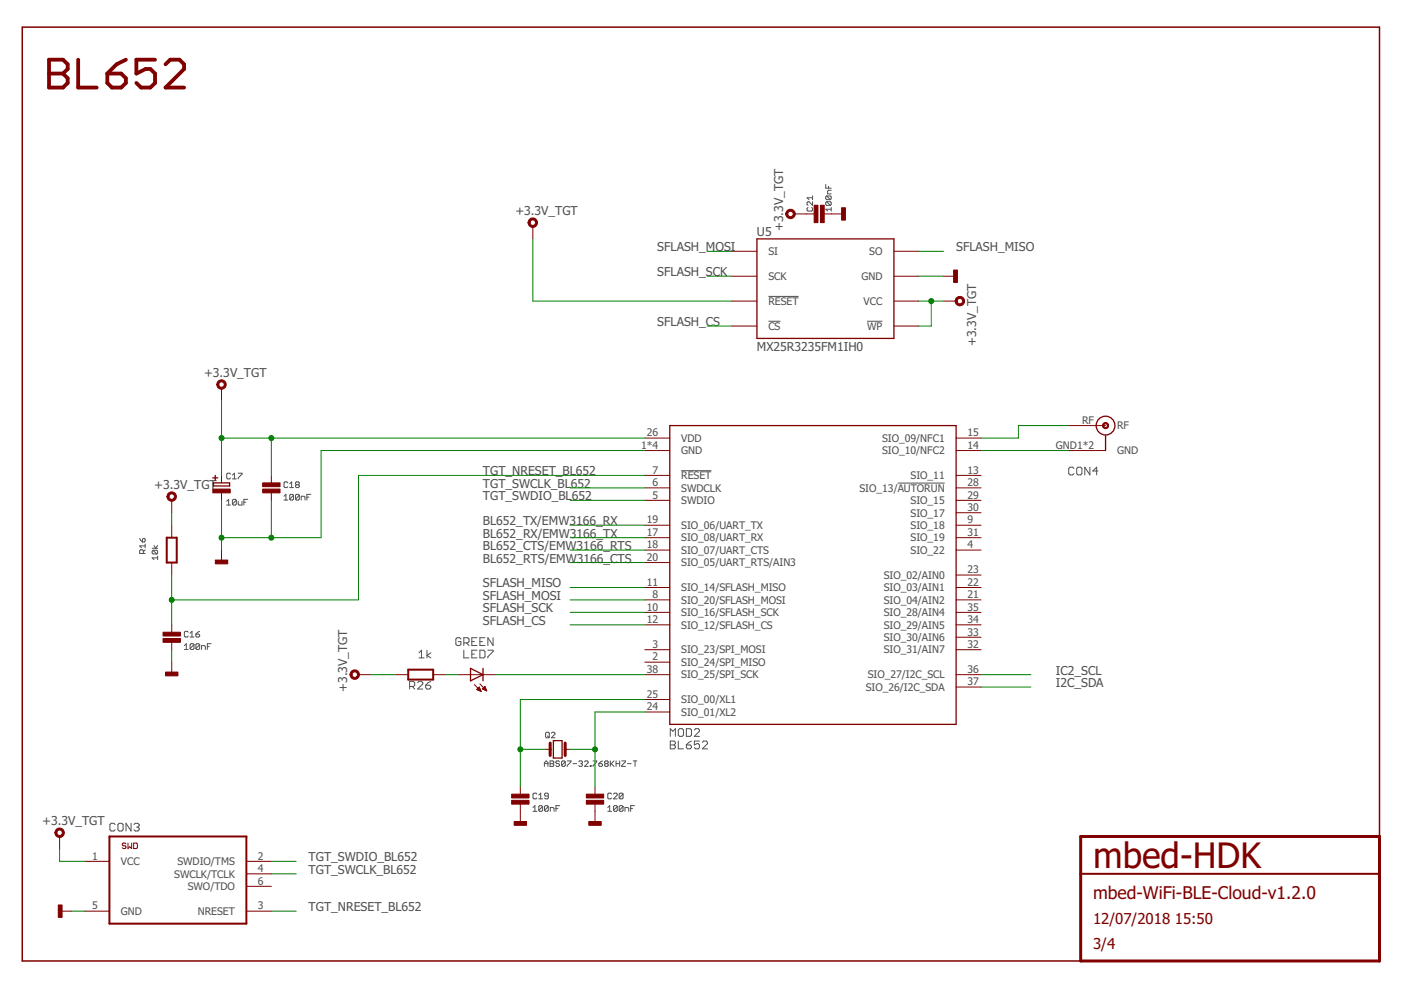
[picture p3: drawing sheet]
<svg xmlns="http://www.w3.org/2000/svg" width="297mm" height="210mm" viewBox="0 0 297 210" stroke-linecap="round" stroke-linejoin="round" font-family="sans-serif">
<g fill="none" stroke="#505050" stroke-width=".21">
<path d="M175.1 39.1v.8h1.1M175.7 39.5v.4M171.3 44l-.2 .2v.4l.2 .1h.8l.2-.1v-.4l-.2-.2M172.3 42.8v.7l-.8-.7-.4 .2v.3l.2 .2M172.3 41.6v.7M172.3 41.9h-1.2l.4 .4M175.3 41.6h.7l.2 .1v.4l-.2 .2M175.3 42.8h.7l.2 .2v.3l-.2 .2M175.3 42.8l-.2 .2v.3l.2 .2h.7M175.3 41.6l-.2 .1v.4l.2 .2h.7M175.3 42.8l.7 .7M175.3 41.6l.7 .7"/>
<path d="M176.2 44.4h-1.1l.4 .3M176.2 44v.7M176.2 40.3h-.5l-.2 .2v.6h.7M162.9 62.8h6.4M162.9 68.1h2.6M183.9 68.1h3.2M144.4 99.8h6.4M227.7 99.3l-.3-.2h-.5l-.3 .2v1.1l.3 .3h.5l.3-.3M228.6 99.1h.5l.3 .2v1.1l-.3 .3h-.5l-.3-.3v-1.1zM231.1 99.1v1.6l-1.1-1.6v1.6M232.8 99.9h-1.1l.8-.8v1.6M29.6 114.2l.6 .7"/>
<path d="M30.2 114.3l.4-.1 .2 .1v.4l-.2 .2h-.4zM30.4 117.3v-.5l-.2-.2h-.4l-.2 .2v.5h1.2M30.8 116.6l-.4 .4M30.8 115.7h-1.2l.4 .4M30.8 115.4v.7M32.3 116.2h1.1M32.4 116.7h.8l.2 .2v.4l-.2 .2M32.4 116.7l-.1 .2v.4l.1 .2h.8M32.4 116.7l.8 .8M32.6 115.7l.4 .5 .4-.5M33.4 118.3h-1.1l.3 .4M33.4 117.9v.8"/>
<path d="M48.1 106.3l.4-.4v1.2M48.1 107.1h.8M48.9 100.5l-.2-.2h-.4l-.2 .2v.8l.2 .2h.4l.2-.2M49.3 101.5h.8M49.3 100.7l.4-.4v1.2M50.1 106.1v.8l-.2 .2h-.4l-.2-.2M50.1 106.1l-.2-.2h-.4l-.2 .2v.8M50.1 106.1l-.8 .8M50.5 106.3v.6l.2 .2h.6v-.8M50.5 100.3h.8v.2l-.8 .8v.2M51.7 106.5h.4M52.5 105.9h-.8v1.2"/>
<path d="M60.2 105.2l.4-.4v1.2M60.2 106h.8M61 102.4l-.2-.2h-.4l-.2 .2v.8l.2 .2h.4l.2-.2M61.4 103.4h.8M61.4 102.6l.4-.4v1.2M62.2 105v.8l-.2 .2h-.4l-.2-.2M62.2 105l-.2-.2h-.4l-.2 .2v.8M62.2 105l-.8 .8M62.8 102.8l-.1-.2 .1-.4h.4l.3 .2-.3 .4M62.8 102.8l-.1 .2 .1 .4h.4l.3-.2-.3-.4M62.8 102.8h.4M63.5 105v.8l-.3 .2h-.4l-.1-.2"/>
<path d="M63.5 105l-.3-.2h-.4l-.1 .2v.8M63.5 105l-.8 .8M63.9 106v-.8h.6l.2 .2v.6M65.1 105.4h.4M65.9 104.8h-.8v1.2M190.3 102.4h10M39.1 136.9l.4-.4v1.2M39.1 137.7h.8M39.9 134l-.2-.1h-.4l-.2 .1v.9l.2 .2h.4l.2-.2M40.3 135.1h.8M40.3 134.3l.4-.4v1.2M41.1 136.7v.8l-.2 .2h-.4l-.2-.2"/>
<path d="M41.1 136.7l-.2-.2h-.4l-.2 .2v.8M41.1 136.7l-.8 .8M41.5 134.5h.6l.2 .4-.2 .2h-.4l-.2-.2zM42.3 133.9l-.8 .6M42.3 136.7v.8l-.2 .2h-.4l-.2-.2M42.3 136.7l-.2-.2h-.4l-.2 .2v.8M42.3 136.7l-.8 .8M42.7 137.7v-.8h.6l.2 .2v.6M44 137.1h.4M44.8 136.5h-.8v1.2M88.8 138.4l.6-.5v1.6M88.8 139.5h1.1"/>
<path d="M90.5 137.9v1.6M91.4 138.4l-.9 .6 .9 .5M97.7 135.5l-.2-.3h-.6l-.3 .3v1.1l.3 .3h.6l.2-.3v-.6h-.5M98.3 137.9v1.6h1.1M98.3 136.3h.9l.2-.3v-.5l-.2-.3h-.9v1.7M98.9 136.3l.5 .6M100 136h.6M100 138.7h.6M101.1 135.2h-1.1v1.7h1.1M101.1 137.9h-1.1v1.6h1.1M101.7 137.9h.9l.2 .2v1.1l-.2 .3h-.9zM101.7 136h.6"/>
<path d="M102.8 135.2h-1.1v1.7h1.1M103.4 137.9h1.1v.2l-1.1 1.1v.3M104.5 135.2v1.7l-1.1-1.7v1.7M86.8 145.5h.9l.2-.2v-.6l-.2-.2h-.9v1.6M87.4 145.5l.5 .6M88.5 144.7l.3-.2h.6l.2 .2v.3l-1.1 1.1h1.1M90.3 145.3h.8l.2 .2v.3l-.2 .3h-.6l-.2-.3zM91.3 144.5l-.5 .2-.5 .6M115.7 155.4l.2-.1h.4l.2 .1v.8l-.2 .2h-.4l-.2-.2zM116.1 156l.4 .4M116.9 155.4l.2-.1h.4l.2 .1v.2l-.8 .8h.8M142.1 156.1v-1.6l.6 .5 .5-.5v1.6"/>
<path d="M142.1 157.1h.8l.3 .3v.3l-.3 .2 .3 .3v.3l-.3 .3h-.8zM142.1 157.9h.8M143.8 157.1v1.7h1.1M144.1 154.5h.5l.3 .3v1.1l-.3 .2h-.5l-.3-.2v-1.1zM145.5 154.5h.8l.3 .3v1.1l-.3 .2h-.8zM145.5 157.9h.8l.3 .3v.3l-.3 .3h-.5l-.3-.3zM146.6 157.1l-.6 .3-.5 .5M147.2 154.8l.3-.3h.5l.3 .3v.2l-1.1 1.1h1.1M148.3 157.1h-1.1v.8l.6-.2h.2l.3 .2v.6l-.3 .3h-.5l-.3-.3M148.9 157.4l.3-.3h.5l.3 .3v.3l-1.1 1.1h1.1M24.4 174.8l-.3-.2h-.5l-.3 .2v1.1l.3 .3h.5l.3-.3M25 174.8l.3-.2h.5l.3 .2v1.1l-.3 .3h-.5l-.3-.3z"/>
<path d="M27.8 174.6v1.6l-1.1-1.6v1.6M28.4 174.8l.3-.2h.5l.3 .2v.3l-.3 .3M29 175.4h.2M29.2 175.4l.3 .2v.3l-.3 .3h-.5l-.3-.3M113 171.2l.4-.4v1.2M113 172h.8M113.8 168.4l-.2-.2h-.4l-.2 .2v.8l.2 .2h.4l.2-.2M114.2 169.4h.8M114.2 168.6l.4-.4v1.2M115 171l-.2-.2h-.4l-.2 .2v.8M115 171v.8l-.2 .2h-.4l-.2-.2M115 171l-.8 .8"/>
<path d="M115.4 162.5v-.8l.4-.4 .4 .4v.8M115.4 161.9h.8M116.2 168.8h-.5l-.3-.2 .3-.4h.4l.1 .2v.8l-.1 .2h-.4l-.3-.2M116.2 171l-.1-.2h-.4l-.3 .2v.8M116.2 171v.8l-.1 .2h-.4l-.3-.2M116.2 171l-.8 .8M116.6 161.9h.6M116.6 161.3h.6l.2 .2-.2 .4 .2 .4-.2 .2h-.6zM116.7 172v-.8h.6l.2 .2v.6M117.9 171.4h.4M118.6 161.5l-.2-.2h-.4l-.1 .2 .1 .4h.4l.2 .2-.2 .4h-.4l-.1-.2M118.7 170.8h-.8v1.2"/>
<path d="M119.8 161.5l-.2-.2h-.3l-.2 .2v.8M119.8 161.5v.8l-.2 .2h-.3l-.2-.2M119.8 161.5l-.7 .8M120.3 161.3h.8v.2l-.8 .8v.2M121.5 161.9h.8M122.7 161.5l.2-.2h.4l.2 .2-.2 .4M123.1 161.9h.2M123.3 161.9l.2 .2-.2 .4h-.4l-.2-.2M123.9 161.5l.2-.2h.4l.2 .2v.2l-.8 .8h.8M125.1 162.3h.2v.2h-.2zM125.8 161.3h.7l-.7 1.2M127 161.9h.6l.1 .4-.1 .2h-.5l-.1-.2z"/>
<path d="M127.7 161.3l-.7 .6M128.4 161.9h.4M128.4 161.9l-.2-.2 .2-.4h.4l.1 .2-.1 .4M128.4 161.9l-.2 .2 .2 .4h.4l.1-.2-.1-.4M128.9 171.2l.4-.4v1.2M128.9 172h.8M129.4 161.3v1.2M129.6 161.9l.6 .6M129.7 168.4l-.2-.2h-.4l-.2 .2v.8l.2 .2h.4l.2-.2M130.1 168.4l.2-.2h.4l.2 .2v.2l-.8 .8h.8M130.2 161.3l-.8 .8M130.6 161.9h.8"/>
<path d="M130.6 161.3v1.2M130.9 171v.8l-.2 .2h-.4l-.2-.2M130.9 171l-.2-.2h-.4l-.2 .2v.8M130.9 171l-.8 .8M131.4 161.3v1.2M131.8 161.3h.8v.2l-.8 .8v.2h.8M132.1 171v.8l-.2 .2h-.4l-.2-.2M132.1 171l-.2-.2h-.4l-.2 .2v.8M132.1 168.4l-.2-.2h-.4l-.2 .2v.8M132.1 168.4v.8l-.2 .2h-.4l-.2-.2M132.1 171l-.8 .8M132.1 168.4l-.8 .8"/>
<path d="M132.5 172v-.8h.6l.2 .2v.6M133 161.9h.8M133.7 171.4h.4M134.3 161.3h.7M134.5 170.8h-.8v1.2M134.6 161.3v1.2"/>
</g>
<path d="M10.4 12.7h3l1 .9v1l-1 1 1 1v1l-1 1h-3zM10.4 15.6h3M16.6 12.7v5.9h3.9M22.8 15.6h2.9l1 1v1l-1 1h-2l-.9-1zM26.7 12.7l-2 .9-1.9 2M32.9 12.7h-4v2.9l2-1h1l1 1v2l-1 1h-2l-1-1M35.1 13.6l1-.9h2l.9 .9v1l-3.9 4h3.9" fill="none" stroke="#800000" stroke-width=".8"/>
<path d="M292.5 177.4v-171.6h-287.8v198h224.4" fill="none" stroke="#800000" stroke-width=".32"/>
<path d="M116.6 157.5v2.7M119.8 157.5v2.7M229.1 177.4h63.4v26.4h-63.4z" fill="none" stroke="#800000" stroke-width=".63"/>
<path d="M35.3 114h2.2v5.3h-2.2zM86.6 142h5.2v2.1h-5.2zM23.2 177.4h29v18.4h-29zM229.1 185.3h63.4" fill="none" stroke="#800000" stroke-width=".42"/>
<g fill="#800000" stroke="#800000" stroke-width=".21">
<path d="M45.7 118.7h2.6v.8h-2.6z"/>
<path d="M45.1 103.7h3.7v.8h-3.7z"/>
<path d="M55.7 102.4h3.7v.8h-3.7z"/>
<path d="M55.7 103.7h3.7v.8h-3.7z"/>
<path d="M124.3 168.4h3.7v.8h-3.7z"/>
<path d="M124.3 169.7h3.7v.8h-3.7z"/>
<path d="M108.5 168.4h3.7v.8h-3.7z"/>
<path d="M108.5 169.7h3.7v.8h-3.7z"/>
<path d="M109 174.2h2.6v.8h-2.6z"/>
<path d="M124.8 174.2h2.7v.8h-2.7z"/>
<path d="M34.6 134h3.6v.9h-3.6z"/>
<path d="M34.6 135.4h3.6v.8h-3.6z"/>
<path d="M35.1 142.5h2.6v.8h-2.6z"/>
<path d="M202.2 57.3h.8v2.6h-.8z"/>
<path d="M172.6 43.5h.8v3.7h-.8z"/>
<path d="M173.9 43.5h.9v3.7h-.9z"/>
<path d="M178.4 44h.8v2.7h-.8z"/>
<path d="M12.4 191.9h.8v2.6h-.8z"/>
</g>
<g fill="none" stroke="#800000" stroke-width=".21">
<path d="M113 48v2.7M155.2 53.3h5.3M155.2 58.6h5.3M168.4 45.4h4.2M174.7 45.4h4.3M189.5 53.3h5.3M189.5 58.6h5.3M200.1 58.6h2.6M155.2 63.8h5.3M155.2 69.1h5.3M189.5 63.8h5.3M189.5 69.1h5.3"/>
<path d="M200.1 63.8h2.6M47 82.3v2.7M136.7 95.5h5.3M136.7 92.9h5.3M202.7 95.5h5.3M202.7 92.9h5.3M226.5 95.5h7.9M226.5 90.2h7.9M36.4 106.1v2.6M36.4 111.4v2.6M36.4 119.3v2.6M47 100.8v1.6"/>
<path d="M47 104.5v1.6M47 116.6v2.7M57.5 100.8v1.6M57.5 104.5v1.6M136.7 100.8h5.3M136.7 111.4h5.3M136.7 103.4h5.3M136.7 106.1h5.3M136.7 116.6h5.3M136.7 114h5.3M136.7 119.3h5.3M202.7 100.8h5.3"/>
<path d="M202.7 111.4h5.3M202.7 103.4h5.3M202.7 106.1h5.3M202.7 116.6h5.3M202.7 108.7h5.3M202.7 114h5.3M36.4 132.5v1.6M36.4 136.2v1.6M136.7 132.5h5.3M136.7 124.6h5.3M136.7 129.8h5.3M136.7 127.2h5.3"/>
<path d="M136.7 137.8h5.3M202.7 132.5h5.3M202.7 124.6h5.3M202.7 129.8h5.3M202.7 127.2h5.3M202.7 137.8h5.3M202.7 135.1h5.3M202.7 121.9h5.3M36.4 140.4v2.6M76 143h2.6M83.9 143h2.7M91.8 143h2.7"/>
<path d="M97.1 143h8M100.6 145.1l1.4 1.5M101.2 146.1h.6M101.2 146.3h.7M101.3 146h.4M101.4 145.9h.3M101.5 146.4h.4M101.5 145.8h.1M101.6 145.7l.4 .9-.9-.4zM101.7 145l1.5 1.5M101.8 146.5h.2M102.3 146.1l.5-.6 .4 1z"/>
<path d="M102.3 146h.7M102.4 146.1h.6M102.5 145.9h.4M102.6 145.8h.3M102.7 146.3h.4M102.7 145.6h.1M103 146.4h.2M115.6 158.9h1M119.8 158.9h1.1M136.7 140.4h5.3M136.7 143h5.3M136.7 148.3h5.3"/>
<path d="M136.7 151h5.3M202.7 143h5.3M202.7 145.7h5.3M12.6 177.4v2.6M26.7 178.9l-.2-.1h-.4l-.2 .1 .2 .4h.4l.2 .4-.2 .2h-.4l-.2-.2M27.1 178.8v1.1l.4-.4 .4 .4v-1.1M28.3 178.8h.6l.2 .1v.8l-.2 .2h-.6zM110.3 166.8v1.6M110.3 170.5v4.2M126.2 166.8v1.6M126.2 170.5v4.2M12.6 193.2h2.7"/>
<path d="M17.9 193.2h5.3M17.9 182.6h5.3M52.2 193.2h5.3M52.2 182.6h5.3M52.2 185.3h5.3M52.2 187.9h5.3"/>
</g>
<g fill="none" stroke="#800000" stroke-width=".28">
<path d="M160.5 50.7h29v21.1h-29zM142 90.2h60.7v63.4h-60.7zM234.4 92.4v3.1M45.1 101.3h1.1M45.3 102.4h3.4v.6h-3.4zM45.6 100.8v1.1M99.8 141.7l2.6 1.3-2.6 1.4zM102.4 141.7v2.7M117.3 157h1.9v3.7h-1.9z"/>
<circle cx="234.4" cy="90.2" r="1.99"/>
</g>
<g fill="#800000" stroke="#800000" stroke-width=".21">
<path d="M202.7 63.2a1.01 1.01 0 0 1 1.6 0 1.01 1.01 0 0 1-.5 1.6 1.01 1.01 0 0 1-1.3-1h.4a.58 .58 0 0 1 .8-.5 .58 .58 0 0 1 .2 .9 .58 .58 0 0 1-.9-.2l-.1-.2h-.4z" fill-rule="evenodd"/>
<path d="M112.1 46.6a1.01 1.01 0 0 1 1.7 0 1.01 1.01 0 0 1-.5 1.6 1.01 1.01 0 0 1-1.3-1h.4a.58 .58 0 0 1 .8-.6 .58 .58 0 0 1 .2 1 .58 .58 0 0 1-1-.2v-.2h-.4z" fill-rule="evenodd"/>
<path d="M166.8 44.8a1.01 1.01 0 0 1 1.6 0 1.01 1.01 0 0 1-.5 1.5 1.01 1.01 0 0 1-1.3-.9h.4a.59 .59 0 0 1 .9-.5 .59 .59 0 0 1 .1 .9 .59 .59 0 0 1-1-.2v-.2h-.4z" fill-rule="evenodd"/>
<path d="M12 175.7a1 1 0 0 1 1.6 .4 1 1 0 0 1-.7 1.4 1 1 0 0 1-1.3-.9h.5a.58 .58 0 0 1 .8-.5 .58 .58 0 0 1 .1 .9 .58 .58 0 0 1-.9-.3v-.1h-.5z" fill-rule="evenodd"/>
<path d="M46.1 80.9a1.01 1.01 0 0 1 1.7 0 1.01 1.01 0 0 1-.5 1.6 1.01 1.01 0 0 1-1.3-1h.4a.58 .58 0 0 1 .7-.6 .58 .58 0 0 1 .3 1 .58 .58 0 0 1-1-.2v-.2h-.4z" fill-rule="evenodd"/>
<path d="M35.6 104.7a1.01 1.01 0 0 1 1.6 0 1.01 1.01 0 0 1-.5 1.5 1.01 1.01 0 0 1-1.3-.9h.4a.58 .58 0 0 1 .8-.6 .58 .58 0 0 1 .2 1 .58 .58 0 0 1-.9-.2l-.1-.2h-.4z" fill-rule="evenodd"/>
<path d="M233.9 89.8a.66 .66 0 0 1 1.1 .1 .66 .66 0 0 1-.4 1 .66 .66 0 0 1-.9-.7h.3a.39 .39 0 0 1 .5-.4 .39 .39 0 0 1 .2 .7 .39 .39 0 0 1-.7-.1v-.2h-.3z" fill-rule="evenodd"/>
<path d="M74.6 142.2a1 1 0 0 1 1.5 .4 1 1 0 0 1-.7 1.4 1 1 0 0 1-1.2-1h.4a.58 .58 0 0 1 .9-.5 .58 .58 0 0 1 .1 1 .58 .58 0 0 1-.9-.3l-.1-.2h-.4z" fill-rule="evenodd"/>
</g>
<g fill="none" stroke="#008000" stroke-width=".21">
<path d="M113 50.7v13.1h42.2M149.9 58.6h5.3M149.9 53.3h5.3M194.8 58.6h5.3M194.8 53.3h5.3M149.9 69.1h5.3M194.8 63.8h5.3M197.4 63.8v5.3h-2.6M47 85v15.8M47 92.9h89.7M57.5 92.9v7.9M136.7 95.5h-68.6v18.5h-21.1"/>
<path d="M208 95.5h18.5M226.5 90.2h-10.6v2.7h-7.9M36.4 108.7v2.7M47 106.1v10.5M57.5 106.1v7.9M120.9 114h15.8M120.9 103.4h15.8M120.9 106.1h15.8M120.9 111.4h15.8M120.9 116.6h15.8M120.9 119.3h15.8M136.7 100.8h-60.7v26.4h-39.6"/>
<path d="M36.4 121.9v10.6M36.4 137.8v2.6M120.9 127.2h15.8M120.9 129.8h15.8M120.9 132.5h15.8M120.9 124.6h15.8M78.6 143h5.3M94.5 143h2.6M105.1 143h31.6M110.3 158.9h5.3M120.9 158.9h5.3M136.7 151h-10.5v15.8"/>
<path d="M136.7 148.3h-26.4v18.5M208 143h10.6M208 145.7h10.6M12.6 180v2.6h5.3M15.3 193.2h2.6M57.5 193.2h5.3M57.5 182.6h5.3M57.5 185.3h5.3"/>
</g>
<g fill="#008000" stroke="#008000" stroke-width=".21">
<circle cx="47" cy="114" r=".53"/>
<circle cx="57.5" cy="114" r=".53"/>
<circle cx="197.4" cy="63.8" r=".53"/>
<circle cx="57.5" cy="92.9" r=".53"/>
<circle cx="47" cy="92.9" r=".53"/>
<circle cx="126.2" cy="158.9" r=".53"/>
<circle cx="110.3" cy="158.9" r=".53"/>
<circle cx="36.4" cy="127.2" r=".53"/>
</g>
<text font-size="7.5" fill="#800000" x="231.8" y="184">mbed-HDK</text>
<text font-size="3.7" fill="#800000" x="231.8" y="190.6">mbed-WiFi-BLE-Cloud-v1.2.0</text>
<g font-size="3.2" fill="#800000">
<text x="231.8" y="195.8">12/07/2018</text>
<text x="249.1" y="195.8">15:50</text>
<text x="231.8" y="201.1">3/4</text>
</g>
<g font-size="2.6" fill="#505050">
<text x="109.3" y="45.6">+3.3V_TGT</text>
<text x="139.4" y="53.3">SFLASH_MOSI</text>
<text x="160.5" y="50.1">U5</text>
<text x="166" y="49.1" transform="rotate(-90 166 49.1)">+3.3V_TGT</text>
<text x="202.7" y="53.3">SFLASH_MISO</text>
<text x="139.4" y="58.6">SFLASH_SCK</text>
<text x="139.4" y="69.1">SFLASH_CS</text>
<text x="160.5" y="74.4">MX25R3235FM1IH0</text>
<text x="206.9" y="73.4" transform="rotate(-90 206.9 73.4)">+3.3V_TGT</text>
<text x="43.3" y="79.9">+3.3V_TGT</text>
<text x="102.4" y="100.8">TGT_NRESET_BL652</text>
<text x="32.7" y="103.7">+3.3V_TGT</text>
<text x="102.4" y="103.4">TGT_SWCLK_BL652</text>
<text x="102.4" y="106.1">TGT_SWDIO_BL652</text>
<text x="102.4" y="111.4">BL652_TX/EMW3166_RX</text>
<text x="102.4" y="114">BL652_RX/EMW3166_TX</text>
<text x="102.4" y="116.6">BL652_CTS/EMW3166_RTS</text>
<text x="102.4" y="119.3">BL652_RTS/EMW3166_CTS</text>
<text x="102.4" y="124.6">SFLASH_MISO</text>
<text x="102.4" y="127.2">SFLASH_MOSI</text>
<text x="102.4" y="129.8">SFLASH_SCK</text>
<text x="102.4" y="132.5">SFLASH_CS</text>
<text x="223.8" y="143">IC2_SCL</text>
<text x="73.6" y="146.7" transform="rotate(-90 73.6 146.7)">+3.3V_TGT</text>
<text x="223.8" y="145.7">I2C_SDA</text>
<text x="8.9" y="175">+3.3V_TGT</text>
<text x="65.4" y="185.3">TGT_SWCLK_BL652</text>
<text x="65.4" y="182.6">TGT_SWDIO_BL652</text>
<text x="65.4" y="193.2">TGT_NRESET_BL652</text>
</g>
<g font-size="2.2" fill="#505050">
<text x="162.9" y="54.1">SI</text>
<text x="162.9" y="59.4">SCK</text>
<text x="182.6" y="59.4">GND</text>
<text x="184.3" y="54.1">SO</text>
<text x="162.9" y="64.6">RESET</text>
<text x="183.1" y="64.6">VCC</text>
<text x="162.9" y="69.9">CS</text>
<text x="183.9" y="69.9">WP</text>
<text x="229.4" y="89.9">RF</text>
<text x="136" y="95.1">1*4</text>
<text x="137.2" y="92.5">26</text>
<text x="144.4" y="93.7">VDD</text>
<text x="187" y="93.7">SIO_09/NFC1</text>
<text x="205.2" y="92.5">15</text>
<text x="205.2" y="95.1">14</text>
<text x="223.9" y="95.1">GND1*2</text>
<text x="236.8" y="91">RF</text>
<text x="138.4" y="100.4">7</text>
<text x="144.4" y="96.3">GND</text>
<text x="144.4" y="101.6">RESET</text>
<text x="187" y="96.3">SIO_10/NFC2</text>
<text x="193.1" y="101.6">SIO_11</text>
<text x="205.2" y="100.4">13</text>
<text x="236.8" y="96.3">GND</text>
<text x="138.4" y="103.1">6</text>
<text x="138.4" y="105.7">5</text>
<text x="144.4" y="104.2">SWDCLK</text>
<text x="144.4" y="106.9">SWDIO</text>
<text x="182.2" y="104.2">SIO_13/AUTORUN</text>
<text x="193.1" y="106.9">SIO_15</text>
<text x="205.2" y="103.1">28</text>
<text x="205.2" y="105.7">29</text>
<text x="137.2" y="111">19</text>
<text x="137.2" y="113.6">17</text>
<text x="144.4" y="112.1">SIO_06/UART_TX</text>
<text x="193.1" y="112.2">SIO_18</text>
<text x="193.1" y="109.5">SIO_17</text>
<text x="205.2" y="111">9</text>
<text x="205.2" y="108.3">30</text>
<text x="205.2" y="113.6">31</text>
<text x="137.2" y="118.9">20</text>
<text x="137.2" y="116.3">18</text>
<text x="144.4" y="117.4">SIO_07/UART_CTS</text>
<text x="144.4" y="114.8">SIO_08/UART_RX</text>
<text x="193.1" y="117.4">SIO_22</text>
<text x="193.1" y="114.8">SIO_19</text>
<text x="205.2" y="116.3">4</text>
<text x="137.2" y="124.2">11</text>
<text x="144.4" y="125.3">SIO_14/SFLASH_MISO</text>
<text x="144.4" y="120.1">SIO_05/UART_RTS/AIN3</text>
<text x="187.4" y="122.7">SIO_02/AIN0</text>
<text x="187.4" y="125.4">SIO_03/AIN1</text>
<text x="205.2" y="121.5">23</text>
<text x="205.2" y="124.2">22</text>
<text x="137.2" y="129.5">10</text>
<text x="138.4" y="126.8">8</text>
<text x="144.4" y="130.6">SIO_16/SFLASH_SCK</text>
<text x="144.4" y="128">SIO_20/SFLASH_MOSI</text>
<text x="187.4" y="130.6">SIO_28/AIN4</text>
<text x="187.4" y="128">SIO_04/AIN2</text>
<text x="205.2" y="129.5">35</text>
<text x="205.2" y="126.8">21</text>
<text x="137.2" y="132.1">12</text>
<text x="138.4" y="137.4">3</text>
<text x="144.4" y="133.3">SIO_12/SFLASH_CS</text>
<text x="187.4" y="135.9">SIO_30/AIN6</text>
<text x="187.4" y="133.3">SIO_29/AIN5</text>
<text x="205.2" y="137.4">32</text>
<text x="205.2" y="134.7">33</text>
<text x="205.2" y="132.1">34</text>
<text x="137.2" y="142.7">38</text>
<text x="138.4" y="140">2</text>
<text x="144.4" y="138.5">SIO_23/SPI_MOSI</text>
<text x="144.4" y="141.2">SIO_24/SPI_MISO</text>
<text x="144.4" y="143.8">SIO_25/SPI_SCK</text>
<text x="184" y="143.8">SIO_27/I2C_SCL</text>
<text x="187.4" y="138.6">SIO_31/AIN7</text>
<text x="205.2" y="142.7">36</text>
<text x="137.2" y="147.9">25</text>
<text x="144.4" y="149.1">SIO_00/XL1</text>
<text x="183.6" y="146.5">SIO_26/I2C_SDA</text>
<text x="205.2" y="145.3">37</text>
<text x="137.2" y="150.6">24</text>
<text x="144.4" y="151.7">SIO_01/XL2</text>
<text x="19.6" y="182.3">1</text>
<text x="25.6" y="183.4">VCC</text>
<text x="37.6" y="183.4">SWDIO/TMS</text>
<text x="54.7" y="184.9">4</text>
<text x="54.7" y="182.3">2</text>
<text x="36.9" y="186.1">SWCLK/TCLK</text>
<text x="39.8" y="188.7">SWO/TDO</text>
<text x="54.7" y="187.5">6</text>
<text x="19.6" y="192.8">5</text>
<text x="25.6" y="194">GND</text>
<text x="41.9" y="194">NRESET</text>
<text x="54.7" y="192.8">3</text>
</g>
</svg>
